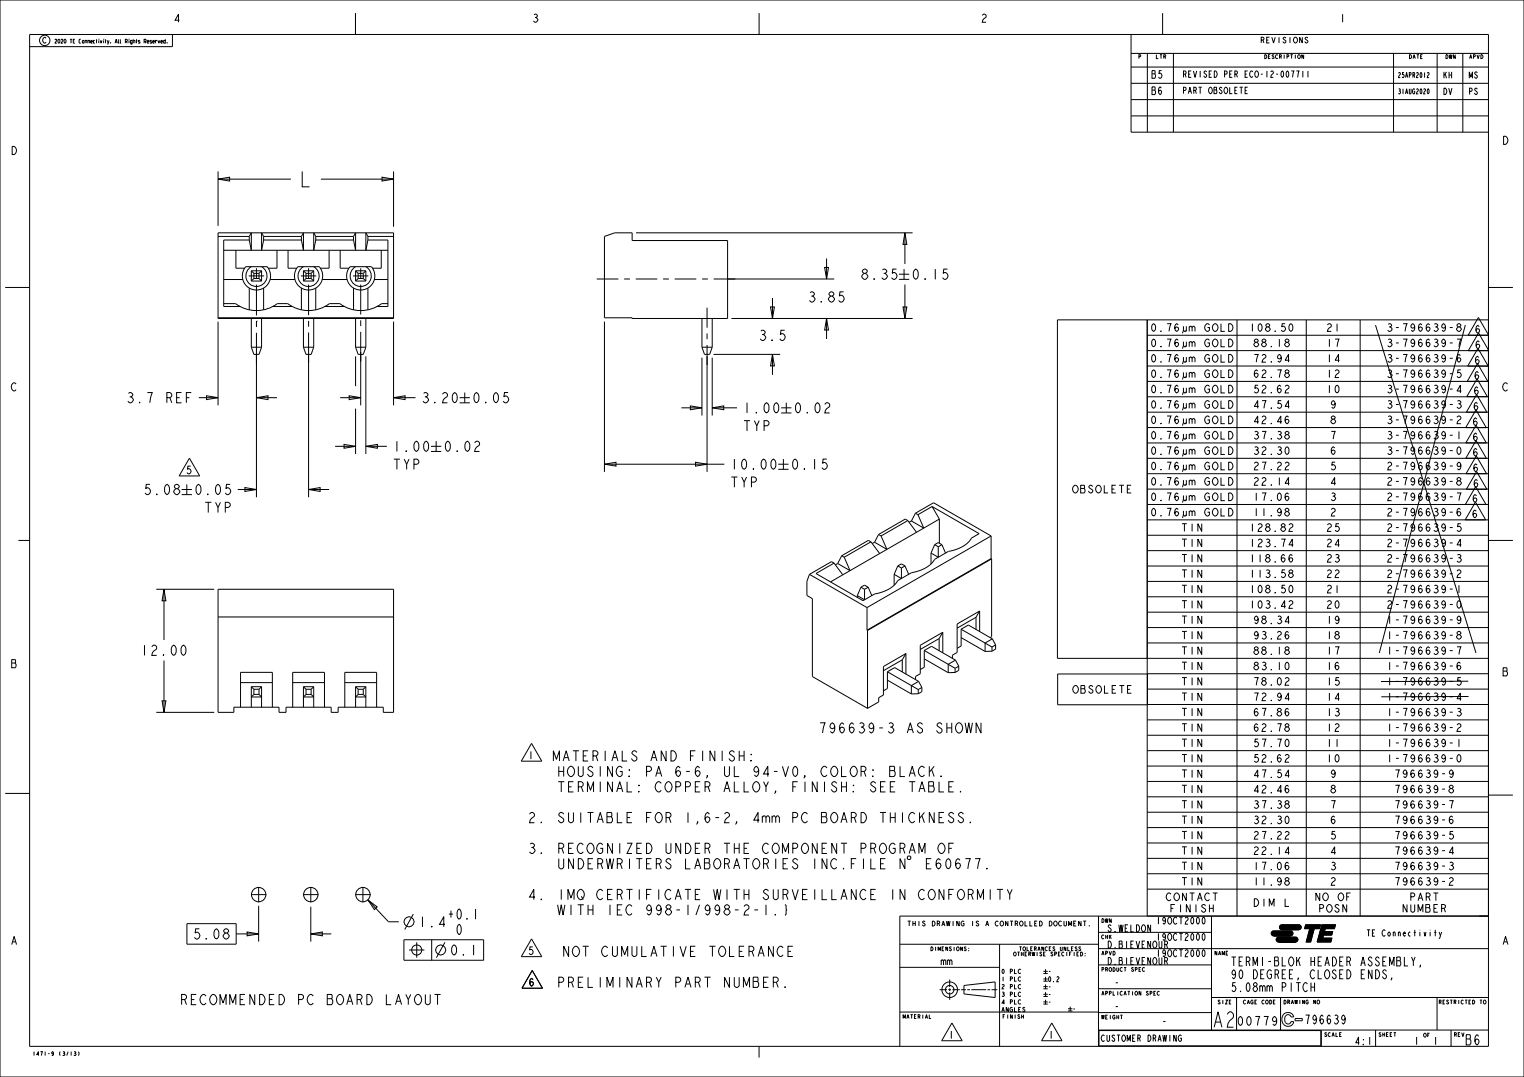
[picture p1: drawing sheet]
<svg xmlns="http://www.w3.org/2000/svg" width="594mm" height="420mm" viewBox="0 0 594 420" stroke-linecap="round" stroke-linejoin="round" font-family="sans-serif">
<g fill="none" stroke="#000" stroke-width=".39">
<path d="M0 0h594v420h-594zM11.6 13.4h568.6v394.6h-568.6zM67.2 13.4v4.8h-55.6M138.6 5.1v8.3M295.9 5.1v8.3M440.8 13.4v38.1h139.4M453.2 5.1v8.3M507.6 14.5v2.3l-1.1-2.3v2.3M509.7 14.9l-.4-.4-.6 .4 1 1.1-.1 .6-.5 .2-.6-.6M440.8 26.1h139.4M440.8 32.5h139.4M440.8 20.8h139.4"/>
<path d="M440.8 38.8h139.4M447.2 20.8v30.7M457.4 20.8v30.7M483.2 34h1.2M483.8 34v2.5M485.3 35.3h.6M486.3 34h-1v2.5h1M503.3 27.7h1l-.5 2.5M505.3 27.7h1l-.5 2.5M507.8 27.7v2.5M508.1 21.3v1.6l-.7-1.6v1.6M509.8 27.7v2.5"/>
<path d="M543.1 20.8l.1 30.7M554.4 21.3h-.7v1.6h.7M556.3 28.6l.3-.3 .4 .3-.7 1.7h.7M556.5 34.8h.3l.2 .5-.4 1.3-.3-.6zM560.1 20.8l.1 30.7M570.1 20.8l.1 30.7M577.2 21.3a.76 .76 0 0 1 .8 .8 .76 .76 0 0 1-.8 .8zM440.8 45.2h139.4M85 90.8h68.4v33.4h-68.4zM85 92.2h12.2M87.2 97.6h64M92 97.6v7h3.3"/>
<path d="M97.2 93.6h-10v25.9h6.4M97.2 92.2l.8-1.4v6.8l-.8-4M97.2 92.2v1.4M102.8 92.2l-.8-1.4v6.8l.8-4M102.8 92.2v1.4M102.8 93.6h14.7M102.8 92.2h14.7M108 97.6v7h-3.4M112.3 97.6v7h3.4M117.5 92.2l.8-1.4v6.8l-.8-4M117.5 92.2v1.4M123.1 92.2l-.8-1.4v6.8l.8-4"/>
<path d="M123.1 92.2v1.4M123.1 93.6h14.7M123.1 92.2h14.7M128.3 97.6v7h-3.4M132.6 97.6v7h3.4M137.8 92.2l.8-1.4v6.8l-.8-4M137.8 92.2v1.4M143.4 93.6h7.8v25.9h-4.2M143.4 92.2l-.8-1.4v6.8l.8-4M143.4 92.2h10M143.4 92.2v1.4M148.6 97.6v7h-3.4"/>
<path d="M235.6 92.2l4-1.4h6.8v3h37.2v30.4h-37.2v-.3h-10.8zM2 112.1h9.6M87.2 118.4h4.6a13.5 13.5 0 0 0 16.3 0h4a13.5 13.5 0 0 0 16.3 0h4.1a13.5 13.5 0 0 0 16.2 0h2.5M87.2 109h7.4M95.8 104h8.3a5.5 5.5 0 0 1-.4 7.6 5.5 5.5 0 0 1-7.5 0 5.5 5.5 0 0 1-.4-7.6zM97 107.6h6M97.2 112.3v8.5M97.9 104a4.1 4.1 0 0 0-1.1 6.2 4.1 4.1 0 0 0 6.3 0 4.1 4.1 0 0 0-1.1-6.2M98 105.6v4M98 105.6l1 1M98 109.6h4M98 105.6h4"/>
<path d="M99 106.6v2M99 108.6l-1 1M99 108.6h2M99 106.6h2M100 104.6v4.1M100 111v12M101 106.6v2M101 108.6l1 1M102 105.6v4M102 105.6l-1 1M102.8 112.3v8.5M105.3 109h9.7"/>
<path d="M106.3 119.5h7.6M116.1 104h8.3a5.5 5.5 0 0 1-.3 7.6 5.5 5.5 0 0 1-7.6 0 5.5 5.5 0 0 1-.4-7.6zM117.3 107.6h6M117.5 112.3v8.5M118.3 104a4.1 4.1 0 0 0-1.2 6.2 4.1 4.1 0 0 0 6.3 0 4.1 4.1 0 0 0-1.1-6.2M118.3 105.6v4M118.3 109.6h4M118.3 105.6l1 1M118.3 105.6h4M119.3 108.6l-1 1M119.3 106.6v2M119.3 108.6h2"/>
<path d="M119.3 106.6h2M120.3 111v11.9M120.3 104.6v4.1M121.3 106.6v2M121.3 108.6l1 1M122.3 105.6l-1 1M122.3 105.6v4M123.1 112.3v8.5M125.6 109h9.7M126.7 119.5h7.5M136.4 104h8.4a5.5 5.5 0 0 1-.4 7.6 5.5 5.5 0 0 1-7.6 0 5.5 5.5 0 0 1-.4-7.6zM137.6 107.6h6"/>
<path d="M137.8 112.3v8.5M138.6 104a4.1 4.1 0 0 0-1.2 6.2 4.1 4.1 0 0 0 6.4 0 4.1 4.1 0 0 0-1.2-6.2M138.6 109.6h4M138.6 105.6h4M138.6 105.6v4M138.6 105.6l1 1M139.6 108.6h2M139.6 106.6h2M139.6 108.6l-1 1M139.6 106.6v2M140.6 104.6v4.1M140.6 111v11.6"/>
<path d="M141.6 106.6v2M141.6 108.6l1 1M142.6 105.6l-1 1M142.6 105.6v4M143.4 112.3v8.5M145.9 109h5.3M232.6 108.8h8.4M243.3 108.8h2.2M247.8 108.8h8.4M258.5 108.8h2.2M263 108.8h8.4M273.7 108.8h2.2"/>
<path d="M275.6 120v7.8M278.2 108.8h8.4M580.2 112.1h9.5M85 123.9h68.4M98 135.4l1 2.8h2l1-2.8M98 124.2v11.2M98 135.4h4M100 125.3h.1M100 125.3v2.2M100 129.8v12M102 124.2v11.2M118.3 135.4l1 2.8h2l1-2.8"/>
<path d="M118.3 135.4h4M118.3 124.2v11.2M120.3 125.1v2.3M120.3 129.7v11.9M122.3 124.2v11.2M138.6 135.4l1 2.8h2l1-2.8M138.6 135.4h4M138.6 124.2v11.2M140.6 124.9v2.3M140.6 129.4v11.7M142.6 124.2v11.2M273.6 135.4l1 2.8h2l1-2.8"/>
<path d="M273.6 135.4h4M273.6 124.2v11.2M275.6 130v2.3M275.6 134.5v7.9M277.6 124.2v11.2M447.1 136.7h133M447.1 130.7h133M482.1 124.7v232.5M509.1 124.7v232.5M530.1 124.7v232.5M580.1 124.7h-133v232.5M447.1 154.7h133"/>
<path d="M447.1 148.7h133M447.1 142.7h133M447.1 178.7h133M447.1 172.7h133M447.1 166.7h133M447.1 160.7h133M363.3 197.5l18.3 10.6-3 1.7a12.6 12.6 0 0 1-9 5.2l-5.3 3.1a12.6 12.6 0 0 1-9 5.2l-5.4 3.1a12.6 12.6 0 0 1-9 5.2l-4.5 2.6-18.4-10.5 7.1-4.1M363.3 197.5l-5.5 3.2M363.3 197.5l2.8 4.9M447.1 196.7h133M447.1 190.7h133M447.1 184.7h133"/>
<path d="M7.2 210.8h4.4M325.1 219.6l-1-.6-8.6 5M325.1 219.6l3.4 4.6M326.5 219.8l-.9 .5M328.1 216.7l-1.6 3.1M328.1 216.7l1 .6M329.1 217.3l2.2 5.2-4.8-2.7M339.5 211.3l-1-.6-10.4 6M339.5 211.3l-10.4 6M339.5 211.3l3.4 4.6M340.9 211.5l-.9 .5M342.4 208.4l-1.5 3.1"/>
<path d="M342.4 208.4l1 .6M343.4 209l2.3 5.2-4.8-2.7M353.8 203l-1-.6-10.4 6M353.8 203l-10.4 6M353.8 203l3.4 4.6M355.2 203.2l-.9 .5M356.8 200.1l7.1-4 22.4 12.9M356.8 200.1l-1.6 3.1M356.8 200.1l1 .6M357.8 200.7l2.2 5.2-4.8-2.7M362.9 215.7v4.2M364.3 212.4l1.4-.8 1.4 .8"/>
<path d="M364.3 212.4l-1.4 3.3M364.3 212.4l1.4 .8M365.7 213.2v4.1l-2.8-1.6M366.1 202.4l-42.4 24.5M366.1 202.4v9.4M367.1 212.4l-1.4 .8M367.1 212.4l1.4 3.3M386.3 209l-48.4 27.9M386.3 217.8l-48.4 28M386.3 209v8.8M386.3 217.8l.2 .1M386.5 217.9l-48.4 28"/>
<path d="M386.5 217.9v30.4l-.6 .3M447.1 214.7h133M447.1 208.7h133M447.1 202.7h133M580.2 210.8h9.5M85 229.8h68.4v48h-4v-2h-17.6v2h-2.7v-2h-17.6v2h-2.7v-2h-17.6v2h-6.2zM315.5 224l-1 2.7v5.5l2.1 1.3v30.3l21.5 12.4M315.5 224l22.4 12.9M334.1 232.3v.7M335.6 229l-1.5 3.3M335.6 229l1.4-.8 1.4 .8M335.6 229l1.4 .8"/>
<path d="M337 229.8v4.1l-2.9-1.6M337.9 236.9v8.9M338.4 229l-1.4 .8M338.4 229l1.4 3.3M348.5 224v4.2M349.9 220.7l-1.4 3.3M349.9 220.7l1.4 .8M351.3 221.5v4.1l-2.8-1.6M352.8 220.7l-1.5-.8-1.4 .8M352.8 220.7l-1.5 .8M352.8 220.7l1.4 3.3M381.8 238.3l-8.7 5v11.1l-1.9 1.1v1.2"/>
<path d="M381.8 238.3l-1.4 2.4M381.8 238.3v8M447.1 238.7h133M447.1 232.7h133M447.1 226.7h133M447.1 220.7h133M85 240.6h68.4M337.9 245.8l.2 .1M338.1 245.9v30.3M351.7 257.3v4.8M351.7 257.3l-7.4 4.3M353.1 254.9l-8.8 5v11.1l-1.8 1.1v1.6l-4.4 2.5"/>
<path d="M353.1 254.9v8M353.1 254.9l-1.4 2.4M360.2 256.9l9.4 5.4M360.2 253.7l12.1 6.9M360.2 253.7l2.9-1.7 9.3 5.4M360.2 253.7v6.5l-1.5 .9M366 249v4.8M366 249l-7.3 4.3M367.5 246.6l-8.8 5v11.1l-1.8 1.1v1.2M367.5 246.6v8M367.5 246.6l-1.5 2.4M372.4 257.4l1.3 2.4"/>
<path d="M372.4 257.4l-2.8 1.7v3.2M373.7 259.8v1.6l-1.4 .8M373.7 259.8l-1.4 .8M374.6 248.6l9.3 5.4M374.6 245.4l12 6.9M374.6 245.4l2.8-1.7 9.4 5.4M374.6 245.4v6.5l-1.5 .9M380.4 240.7l-7.3 4.3M380.4 240.7v4.8M386.6 254h-2.7M386.6 252.3v1.7M386.8 249.1l1.3 2.4"/>
<path d="M386.8 249.1l-2.9 1.7v3.2M388.1 251.5l-1.5 .8M388.1 251.5v1.6l-1.5 .9M447.1 256.7h133M447.1 250.7h133M447.1 244.7h133M93.8 275.8v-13.6h12.4v13.6M93.8 266.2h12.4M98 267.8v8M98 267.8l1 1M98 267.8h4M99 268.8v2"/>
<path d="M99 270.8l-1 1h4l-1-1M99 270.8h2M99 268.8h2M101 268.8v2M102 267.8v8M102 267.8l-1 1M114.1 266.2h12.4M114.1 275.8v-13.6h12.4v13.6M118.3 267.8v8M118.3 267.8h4M118.3 267.8l1 1M119.3 268.8v2"/>
<path d="M119.3 270.8l-1 1h4l-1-1M119.3 270.8h2M119.3 268.8h2M121.3 268.8v2M122.3 267.8v8M122.3 267.8l-1 1M134.4 266.2h12.4M134.4 275.8v-13.6h12.4v13.6M138.6 267.8v8M138.6 267.8h4M138.6 267.8l1 1M139.6 268.8v2"/>
<path d="M139.6 270.8l-1 1h4l-1-1M139.6 270.8h2M139.6 268.8h2M141.6 268.8v2M142.6 267.8v8M142.6 267.8l-1 1M345.9 265.2l9.3 5.4M345.9 262l12 6.9M345.9 262l2.8-1.7 9.3 5.4M345.9 262v6.5l-1.6 .9M357.9 270.5l-2.7 .1M357.9 268.9v1.6"/>
<path d="M358 265.7l1.3 2.4M358 265.7l-2.8 1.7v3.2M359.3 268.1v1.6l-1.4 .8M359.3 268.1l-1.4 .8M372.3 262.2l-2.7 .1M372.3 260.6v1.6M447.1 274.7h133M447.1 268.7h133M447.1 262.7h133M207.2 289.9l4 6.9h-8zM447.1 298.7h133M447.1 292.7h133"/>
<path d="M447.1 286.7h133M447.1 280.7h133M2 309.4h9.6M447.1 316.7h133M447.1 310.7h133M447.1 304.7h133M580.2 310.1h9.5M447.1 334.7h133M447.1 328.7h133M447.1 322.7h133M97.8 348.9h6M100.8 345.9v6"/>
<path d="M100.8 353.2v14M118.1 348.9h6M121.1 345.9v6M121.1 353.6v13.6M138.5 348.9h6M141.5 345.9v6M143.4 350.9l3.6 2.8-1.1 1zM143.4 350.9l8 8.6h4M161.1 356.5l-3.3 6M353.8 359.2h1.2M354.4 359.2v1.9M355.8 359.2v1.9"/>
<path d="M356.8 359.2v1.9M358.2 359.2v1.9M419.5 359.2h-1v1.9h1M421.4 359.2v1.9l-1-1.9v1.9M422.2 359.2h1.2M422.8 359.2v1.9M428.1 357.2v50.8M447.1 346.7h133M447.1 340.7h133M468.8 357.9l.3-.3a1.86 1.86 0 0 1 0 2.8 1.94 1.94 0 0 1-.3-2.5zM472.2 357.2v44.5M580.2 357.2h-229.5v50.8"/>
<path d="M72.8 360.2h19.2v8h-19.2zM87.9 363.9l-.7-.7a1 1 0 0 1 1.2-1l.7 .7-.7 1M92 364.2h8.8M96.3 363.5l4.5 .7-4.5 .8zM121.1 364.2l4.5-.7v1.5zM121.1 364.2h8M157.4 366.5h31.1v8h-31.1zM159.4 370.5h6M162.4 367.5v6M168.3 366.5v8M173.4 367.5l-3.3 6M173.4 360.5h-2.1l1.7-3v4"/>
<path d="M176.5 368.8l.5-.3 .5 .3a2.53 2.53 0 0 1-.5 3.7l-.5-.4a2.77 2.77 0 0 1 0-3.3zM180.6 372.1l.2 .4zM184.6 368.5v4M207.2 366.1l4 7h-8zM350.7 377.2h38.8M350.8 368.2h77.3M355.8 360.2h1M376.6 369.5l-.5-.3a.59 .59 0 0 0-.1 .7 .59 .59 0 0 0 .6 .4l-.3 .5-.5-.4M377.7 369.7h.1M377.7 370.8h.1M389.6 368.2v39.8M397.8 378.2l-.3-.2a.79 .79 0 0 0-.7 .8 .79 .79 0 0 0 .9 .7l.1-.1"/>
<path d="M406.7 378.8h1.7M406.7 379.7h1.7M407.5 378v1.7M417.6 370h.5M418.3 369.2h-.7v1.5h.7M419.8 372h.4M419.8 369.5l-.5-.3a.59 .59 0 0 0-.1 .7 .59 .59 0 0 0 .6 .3l-.3 .5-.5-.3M420.5 371.3h-.7v1.5h.7M421.2 371.3a.76 .76 0 0 1 .8 .7 .76 .76 0 0 1-.8 .8zM421.2 369.5l-.4-.3a.59 .59 0 0 0-.2 .7 .59 .59 0 0 0 .6 .3l-.2 .5-.6-.3M423 371.8h.1M423 372.8h.1"/>
<path d="M424.6 360.9l.1 .2zM428.1 369.9h152.1M428.1 376.3h44.1M428.1 363.6h44.1M433.8 371a.76 .76 0 0 1 .9 .7 .76 .76 0 0 1-.9 .8zM444 378.1h.4M444.7 377.3h-.7v1.5h.7M446.1 377.6l-.3-.3a.7 .7 0 0 0-.6 .8 .7 .7 0 0 0 .8 .6l.1-.1M448.5 360.6v2.8l-1.1-2.8v2.8M451.8 373.4v2.3l.4 .4 .7-.4v-2.3M451.8 367v2.3l.4 .4 .7-.4v-2.3M454 374.8h.6l.5-.5-.5-.9h-.6v2.7"/>
<path d="M454 368.4h.6l.5-.5-.5-.9h-.6v2.7M454.6 374.8l.5 1.3M454.6 368.4l.5 1.3M468.8 364.2l.3-.2a1.86 1.86 0 0 1 0 2.7 1.94 1.94 0 0 1-.3-2.5zM468.8 370.6l.3-.3a1.86 1.86 0 0 1 0 2.8 1.94 1.94 0 0 1-.3-2.5zM478.6 371h-.7v1.5h.7M495.8 363.3l.6-.3h6.6a.95 .95 0 0 1 .9 .9 .95 .95 0 0 1-.8 1l-6.7 .1a.95 .95 0 0 1-.8-.6 .95 .95 0 0 1 .2-1.1zM496.4 365l6.7-.1zM497.7 365.7l.7-.2h6.5a.95 .95 0 0 1 1 .8 .95 .95 0 0 1-.9 1l-6.6 .1a.95 .95 0 0 1-.9-.6 .95 .95 0 0 1 .2-1.1zM498.4 367.4l6.6-.1zM499 360.9l.6-.3h6.6a.95 .95 0 0 1 .9 .9 .95 .95 0 0 1-.8 1h-6.7a.95 .95 0 0 1-.8-.5 .95 .95 0 0 1 .2-1.1zM499.6 362.5h6.7z"/>
<path d="M503.1 364.9l-6.7 .1a.95 .95 0 0 1-.9-1 .95 .95 0 0 1 .9-1h6.6a.95 .95 0 0 1 .9 1 .95 .95 0 0 1-.9 1M505 367.4h-6.6a.95 .95 0 0 1-1-1 .95 .95 0 0 1 1-.9h6.5a.95 .95 0 0 1 1 .9 .95 .95 0 0 1-1 1M506.3 362.5h-6.7a.95 .95 0 0 1-.9-.9 .95 .95 0 0 1 .9-1h6.6a.95 .95 0 0 1 .9 1 .95 .95 0 0 1-.9 .9M508.9 360.6h5.8l-.4 1.5h-2.1l-1.4 5.3h-1.7l1.4-5.3h-2zM515.2 360.6h5.3l-.4 1.5h-3.6l-3.1 5.3zM515.2 360.6h5.3l-.4 1.5h-3.6l-.3 1.2h3.2l-.3 1.3h-3.3l-.3 1.3h3.6l-.4 1.5h-5.3zM515.8 364.6l-.3 1.3h3.6l-.4 1.5h-5.3zM516.5 362.1l-.3 1.2h3.2l-.3 1.3h-3.3l-2.4 2.8zM534.8 378.2v3.5l-1.4-3.5v3.5M536.2 378.2a1.87 1.87 0 0 1 1.6 1.5 1.87 1.87 0 0 1-.9 2h-.7zM540.4 378.8l-.6-.6a.8 .8 0 0 0-.8 .9l.5 .6a1.03 1.03 0 0 1 .9 1 1.03 1.03 0 0 1-.9 1l-.7-.9M541.6 376.7v-3.5l.9 2.9 .8-2.9v3.5"/>
<path d="M544.4 373.2h1.2l.2 .3-.2 1.2 .4 .5v.9l-.4 .6h-1.2zM544.4 374.7h1.2M547.4 373.2v3.5h1.4M550.2 373.2l.7 1.7v1.8M551.6 373.2l-.7 1.7M553.7 376.7l-.2-.3 .2 .3-.4 .6M559 363.6h.8M559.4 362.6v2.5M560.9 363.4l.5 1.5-.4 1h-.2M561.9 363.4l-.5 1.5M350.7 394.7h77.5M362.2 395.7v1.5h.7"/>
<path d="M366.2 386h2.9M369.6 386h1.1M370.2 382v2.9M370.2 385.4v1.1M370.2 387v2.9M371.2 386h2.9M374.6 386h1.9M375.7 384.3l12.2-1.4v6.1l-12.2-1.4zM377 386h1.1M378.6 386h5.8M384.9 386h1M386.5 386h2.2"/>
<path d="M397.8 381.2l-.3-.3a.79 .79 0 0 0-.7 .9 .79 .79 0 0 0 .9 .7l.1-.1M397.8 384.2l-.3-.3a.79 .79 0 0 0-.7 .9 .79 .79 0 0 0 .9 .7l.1-.2M397.8 387.2l-.3-.3a.79 .79 0 0 0-.7 .9 .79 .79 0 0 0 .9 .7l.1-.2M397.8 390.2l-.3-.3a.79 .79 0 0 0-.7 .9 .79 .79 0 0 0 .9 .6l.1-.1M398.2 396.4h.7M398.9 395.7v1.5M399.5 393.1l-.5-.2-.3 .4a.75 .75 0 0 1 .6 .4 .75 .75 0 0 1-.1 .9l-.6-.5M406.7 390.7h1.7M406.7 387.7h1.7M406.7 384.8h1.7M406.7 381.8h1.7M406.7 391.6h1.7"/>
<path d="M406.7 388.6h1.7M406.7 385.6h1.7M406.7 382.6h1.7M407.5 380.9v1.7M407.5 383.9v1.7M407.5 386.9v1.7M407.5 389.9v1.7M416.3 393.4h1.7M416.3 394.2h1.7M417.1 392.5v1.7M428.1 385.6h44.1M428.1 394.9h44.1"/>
<path d="M436.6 395.9h.9M437.1 395.9v1.5M448.3 387.4l.6-.2v-.5l-.6-.1v1.5M449.7 387.4h.5M450.5 386.6h-.8v1.5h.8M451.9 386.8l-.3-.2a.7 .7 0 0 0-.6 .8 .7 .7 0 0 0 .8 .6l.1-.1M472.2 389h108M479.9 390h-.8v1.5h.8M482 389v12.7M494.9 390a.76 .76 0 0 1 .8 .8 .76 .76 0 0 1-.8 .7zM496.3 390.8h.5M497.1 390h-.8v1.5h.8"/>
<path d="M497.6 397.6l-.2 .5-.6 .3-.7-.3a1.27 1.27 0 0 1 .7-1.7l.4 .3a2.21 2.21 0 0 1-.4 3.2l-.7-.6M499.1 389v12.7M500.4 395.5l.8-.5 1.1-.1 .9 .2 .7 .6 .3 .9h-1l-.5-.7-.8-.2-.8 .4-.3 .9 .1 1.4 .7 .8h1l.6-.8h1l-.8 1.5-1.7 .3-1.6-.9-.5-2zM507.6 397.2h-2.8v.9h2.8M509.6 383.8l-.6-.6a1.86 1.86 0 0 0-1.2 1.7 1.86 1.86 0 0 0 1.2 1.8l.6-.6M511 383.2v3.5M511 384.9h1.4M512.4 383.2v3.5M512.8 390v1.5l-.8-1.5v1.5M524.3 397l-.2 .6-.5 .3-.5-.3a1.37 1.37 0 0 1 .5-1.8 2.37 2.37 0 0 1 0 3.5l-.5-.5M542.5 381.7l-.2-.3 .2 .3-.4 .6M576.8 390h.9"/>
<path d="M577.2 390v1.5M28.9 410.2h.6l-.2 .6a.42 .42 0 0 1 .2 .6 .42 .42 0 0 1-.7 0M29.1 410.8h.2M30.5 410.1l.3 .7-.3 .8M295.9 408v4.4M428.1 401.7h152.1M428.3 401.9h86.5v5.9h-86.5zM458.5 403.6v2.5l-1-2.5v2.5M460.5 404l-.4-.4a1.33 1.33 0 0 0-.9 1.3 1.33 1.33 0 0 0 .9 1.2l.4-.4v-.8h-.5M515 401.7v6.3M522.1 403.5h.5M522.9 402.7h-.8v1.5h.8"/>
<path d="M536.2 401.7v6.3M543.2 402.7h.9M543.7 402.7v1.5M565.6 401.7v6.3"/>
<circle cx="17.4" cy="15.8" r="2.03"/>
<circle cx="506.3" cy="22" r=".68"/>
<circle cx="159.4" cy="359.5" r="1.96"/>
<circle cx="88.1" cy="365.1" r="1.11"/>
<circle cx="162.4" cy="370.4" r="1.99"/>
<circle cx="171.7" cy="370.5" r="1.96"/>
<circle cx="370.2" cy="386" r="3"/>
<circle cx="370.2" cy="386" r="1.66"/>
<circle cx="513.9" cy="390.7" r=".68"/>
<circle cx="578.7" cy="390.7" r=".68"/>
</g>
<path d="M495.8 363.3l.6-.3h6.6a.95 .95 0 0 1 .9 .9 .95 .95 0 0 1-.8 1l-6.7 .1a.95 .95 0 0 1-.8-.6 .95 .95 0 0 1 .2-1.1zM497.7 365.7l.7-.2h6.5a.95 .95 0 0 1 1 .8 .95 .95 0 0 1-.9 1l-6.6 .1a.95 .95 0 0 1-.9-.6 .95 .95 0 0 1 .2-1.1zM499 360.9l.6-.3h6.6a.95 .95 0 0 1 .9 .9 .95 .95 0 0 1-.8 1h-6.7a.95 .95 0 0 1-.8-.5 .95 .95 0 0 1 .2-1.1zM508.9 360.6h5.8l-.4 1.5h-2.1l-1.4 5.3h-1.7l1.4-5.3h-2zM515.8 364.6l-.3 1.3h3.6l-.4 1.5h-5.3zM516.5 362.1l-.3 1.2h3.2l-.3 1.3h-3.3l-2.4 2.8zM515.2 360.6h5.3l-.4 1.5h-3.6l-3.1 5.3z" fill="#000"/>
<!-- layer: DIM_DRIVEN -->
<g fill="none" stroke="#000" stroke-width=".39">
<path d="M85 69.9l4.5-.8v1.5zM85 66.9v21.2M85 69.9h28.4M125.1 69.9h28.3M148.9 69.1l4.5 .8-4.5 .7zM153.4 66.9v21.6M247.9 90.8h107.8M352.7 90.8l.8 4.5h-1.5zM352.7 90.8v12.1M283.7 108.8h41.5M300.3 119.7h1.5l-.7 4.5zM301.1 116.2v8"/>
<path d="M321.4 104.3h1.5l-.7 4.5zM322.2 100.8v8M328.8 113.8h-1.4l-.2 1.7a1.21 1.21 0 0 1 1.9 1 1.21 1.21 0 0 1-1.9 1l-.3-.4M349.4 104.9h-1.4l-.2 1.7a1.21 1.21 0 0 1 1.9 1 1.21 1.21 0 0 1-1.9 1l-.3-.3M350.4 106.9h4M350.4 108.9h4M352 119.7h1.5l-.8 4.5zM352.4 104.9v4M352.7 110.9v13.3M369.3 104.9h-1.4l-.3 1.7a1.21 1.21 0 0 1 1.9 1 1.21 1.21 0 0 1-1.9 1l-.2-.3M85 125.4v32.7M100 137.5v56.4"/>
<path d="M120.3 138.5v55.4M138.6 139v11.6M140.6 137.3v20.8M142.6 139v38.1M153.4 125.4v32.7M235.6 125.4v58.6M273.6 139.5v22.5M275.6 138.9v45.1M277.6 139.5v22.5M278.1 138.2h26M285.1 124.2h70.6M301.1 138.2l.7 4.5h-1.5z"/>
<path d="M301.1 138.2v8M305.8 128.8h-1.4l-.2 1.7a1.21 1.21 0 0 1 1.9 1 1.21 1.21 0 0 1-1.9 1l-.3-.4M322.2 124.2l.7 4.5h-1.5zM322.2 124.2v8M74.5 153.1h-1.9v4M77.5 155.1h7.5M80.5 154.3l4.5 .8-4.5 .7zM100 155.1l4.5-.8v1.5zM100 155.1h8M132.6 155.1h8M136.1 154.3l4.5 .8-4.5 .7zM138.6 159.4v17.7"/>
<path d="M153.4 155.1l4.5-.8v1.5zM153.4 155.1h8.5M176.8 153.4l.4-.3 .5 .3a2.53 2.53 0 0 1-.5 3.7l-.4-.3a2.77 2.77 0 0 1 0-3.4zM179.1 155.1h4M179.1 157.1h4M181.1 153.1v4M198.1 153.1h-1.5l-.2 1.7a1.21 1.21 0 0 1 1.9 1 1.21 1.21 0 0 1-1.9 1l-.2-.4M265.6 159h8M269.1 158.3l4.5 .7-4.5 .8zM277.6 159l4.5-.7v1.5zM277.6 159h9.7M302.1 157.4l.5-.4 .4 .4a2.53 2.53 0 0 1-.4 3.6l-.5-.3a2.77 2.77 0 0 1 0-3.3z"/>
<path d="M304.5 159h4M306.5 157v4M321.5 157.7l.7-.7h.5l.7 .7a1.54 1.54 0 0 1-1.2 1.7l-.7 1.6h1.9M130.6 174.1h8M134.1 173.3l4.5 .8-4.5 .7zM142.6 174.1l4.5-.8v1.5zM142.6 174.1h8.2M165.6 172.4l.5-.3 .5 .3a2.53 2.53 0 0 1-.5 3.7l-.5-.4a2.77 2.77 0 0 1 0-3.3zM168 174.1h4M168 176.1h4M170 172.1v4M185 172.7l.7-.6h.5l.7 .6a1.54 1.54 0 0 1-1.2 1.7l-.7 1.7h1.9"/>
<path d="M301 179.4l.4-.4 .5 .4a2.53 2.53 0 0 1-.5 3.6l-.4-.3a2.77 2.77 0 0 1 0-3.3zM304.5 161h4M305.3 179v4M322.3 179h-1.5l-.2 1.7a1.21 1.21 0 0 1 1.9 1 1.21 1.21 0 0 1-1.9 1l-.2-.3M68.7 190.6l-.8-.7a1 1 0 0 1 1.2-1l.7 .7-.7 1M70.8 190.9h4M70.8 192.9h4M72.8 188.9v4M89.7 188.9h-1.4l-.2 1.7a1.21 1.21 0 0 1 1.9 1 1.21 1.21 0 0 1-1.9 1l-.3-.4M92.7 190.9h7.3M95.5 190.1l4.5 .8-4.5 .7zM120.3 190.9l4.5-.8v1.5z"/>
<path d="M120.3 190.9h8M235.6 181l4.5-.7v1.5zM235.6 181h46.7M271.1 180.3l4.5 .7-4.5 .8zM303.3 181h4M303.3 183h4M60.9 229.8h22.6M63.9 229.8l.8 4.5h-1.5zM63.9 229.8v19.8M63.9 257.6v20.2M71 251.9l.5-.3 .5 .3a2.53 2.53 0 0 1-.5 3.7l-.5-.3a2.77 2.77 0 0 1 0-3.4zM60.9 277.8h22.6"/>
<path d="M63.2 273.3h1.5l-.8 4.5z"/>
<circle cx="68.9" cy="191.8" r="1.11"/>
</g>
<!-- layer: DRAFT_ENTITY -->
<path d="M536.1 126.8l39.2 127.8M571.1 126.8l-33.5 127.8M572.3 265.7l-34 .1M572.4 271.6l-34 .1M560.1 389v12.7" fill="none" stroke="#000" stroke-width=".39"/>
<!-- layer: DTM_CURVE -->
<g fill="none" stroke="#000" stroke-width=".39">
<circle cx="100.8" cy="348.9" r="2.8"/>
<circle cx="121.1" cy="348.9" r="2.8"/>
<circle cx="141.5" cy="348.9" r="2.8"/>
</g>
<!-- layer: DWG_TABLE -->
<path d="M412.1 124.7h35v132h-35zM418.6 189.5l.4-.3a1.51 1.51 0 0 1 1.3 1.5 1.51 1.51 0 0 1-1.3 1.5l-.4-.2a1.67 1.67 0 0 1 0-2.5zM440.9 189.2h-1.5v3h1.5M412.2 262.8h35v12h-35zM418.7 267.6l.3-.3a1.51 1.51 0 0 1 1.4 1.5 1.51 1.51 0 0 1-1.4 1.5l-.3-.2a1.67 1.67 0 0 1 0-2.5zM441 267.3h-1.5v3h1.5" fill="none" stroke="#000" stroke-width=".39"/>
<!-- layer: NOTE -->
<g fill="none" stroke="#000" stroke-width=".39">
<path d="M449.3 138.5l.3-.3 .4 .3a1.84 1.84 0 0 1-.4 2.7l-.3-.2a2 2 0 0 1 0-2.5zM449.3 132.5l.3-.3 .4 .3a1.84 1.84 0 0 1-.4 2.7l-.3-.2a2 2 0 0 1 0-2.5zM449.3 126.5l.3-.3 .4 .3a1.84 1.84 0 0 1-.4 2.7l-.3-.2a2 2 0 0 1 0-2.5zM478.9 138.2a1.51 1.51 0 0 1 1.7 1.5 1.51 1.51 0 0 1-1.7 1.5zM478.9 132.2a1.51 1.51 0 0 1 1.7 1.5 1.51 1.51 0 0 1-1.7 1.5zM478.9 126.2a1.51 1.51 0 0 1 1.7 1.5 1.51 1.51 0 0 1-1.7 1.5zM541.1 138.5l.4-.3 .7 .3 .2 .5-.6 .5a.86 .86 0 0 1 .5 1.3 .86 .86 0 0 1-1.4-.1M541.1 132.5l.4-.3 .7 .3 .2 .5-.6 .5a.86 .86 0 0 1 .5 1.3 .86 .86 0 0 1-1.4-.1M541.1 126.5l.4-.3 .7 .3 .2 .5-.6 .5a.86 .86 0 0 1 .5 1.3 .86 .86 0 0 1-1.4-.1M541.5 139.5h.3M541.5 133.5h.3M541.5 127.5h.3"/>
<path d="M567.9 132.2h1.5l-.8 3M568.5 127.5l-.6-.5 .6-.8 .9 .5-.6 .8M569.2 138.7l-.6-.5-.3 .3a1.84 1.84 0 0 0 .3 2.7 1.07 1.07 0 0 0 .6-1.5l-.6-.2-.5 .2-.2 .5M449.3 156.5l.3-.3 .4 .3a1.84 1.84 0 0 1-.4 2.7l-.3-.2a2 2 0 0 1 0-2.5zM449.3 150.5l.3-.3 .4 .3a1.84 1.84 0 0 1-.4 2.7l-.3-.2a2 2 0 0 1 0-2.5zM449.3 144.5l.3-.3 .4 .3a1.84 1.84 0 0 1-.4 2.7l-.3-.2a2 2 0 0 1 0-2.5zM478.9 156.2a1.51 1.51 0 0 1 1.7 1.5 1.51 1.51 0 0 1-1.7 1.5zM478.9 150.2a1.51 1.51 0 0 1 1.7 1.5 1.51 1.51 0 0 1-1.7 1.5zM478.9 144.2a1.51 1.51 0 0 1 1.7 1.5 1.51 1.51 0 0 1-1.7 1.5zM541.1 156.5l.4-.3 .7 .3 .2 .5-.6 .5a.86 .86 0 0 1 .5 1.3 .86 .86 0 0 1-1.4-.1M541.1 150.5l.4-.3 .7 .3 .2 .5-.6 .5a.86 .86 0 0 1 .5 1.3 .86 .86 0 0 1-1.4-.1M541.1 144.5l.4-.3 .7 .3 .2 .5-.6 .5a.86 .86 0 0 1 .5 1.3 .86 .86 0 0 1-1.4-.1"/>
<path d="M541.5 157.5h.3M541.5 151.5h.3M541.5 145.5h.3M568.1 156.5l.4-.3 .7 .3 .2 .5-.6 .5a.86 .86 0 0 1 .5 1.3 .86 .86 0 0 1-1.4-.1M568.5 157.5h.3M569.4 144.2h-1.1l-.2 1.3a.93 .93 0 0 1 1.3 .2 .93 .93 0 0 1-.2 1.3 .93 .93 0 0 1-1.3-.3M569.6 152.5h-1.7l1.3-2.3v3M449.3 174.5l.3-.3 .4 .3a1.84 1.84 0 0 1-.4 2.7l-.3-.2a2 2 0 0 1 0-2.5zM449.3 168.5l.3-.3 .4 .3a1.84 1.84 0 0 1-.4 2.7l-.3-.2a2 2 0 0 1 0-2.5zM449.3 162.5l.3-.3 .4 .3a1.84 1.84 0 0 1-.4 2.7l-.3-.2a2 2 0 0 1 0-2.5zM478.9 174.2a1.51 1.51 0 0 1 1.7 1.5 1.51 1.51 0 0 1-1.7 1.5zM478.9 168.2a1.51 1.51 0 0 1 1.7 1.5 1.51 1.51 0 0 1-1.7 1.5z"/>
<path d="M478.9 162.2a1.51 1.51 0 0 1 1.7 1.5 1.51 1.51 0 0 1-1.7 1.5zM541.1 174.5l.4-.3 .7 .3 .2 .5-.6 .5a.86 .86 0 0 1 .5 1.3 .86 .86 0 0 1-1.4-.1M541.1 168.5l.4-.3 .7 .3 .2 .5-.6 .5a.86 .86 0 0 1 .5 1.3 .86 .86 0 0 1-1.4-.1M541.1 162.5l.4-.3 .7 .3 .2 .5-.6 .5a.86 .86 0 0 1 .5 1.3 .86 .86 0 0 1-1.4-.1M541.5 175.5h.3M541.5 169.5h.3M541.5 163.5h.3M567.9 162.7l.6-.5 .9 .5a1.16 1.16 0 0 1-.9 1.3l-.6 1.2h1.5M568.3 174.5l.3-.3 .4 .3a1.84 1.84 0 0 1-.4 2.7l-.3-.2a2 2 0 0 1 0-2.5zM568.6 168.2v3M449.3 198.5l.3-.3 .4 .3a1.84 1.84 0 0 1-.4 2.7l-.3-.2a2 2 0 0 1 0-2.5zM449.3 192.5l.3-.3 .4 .3a1.84 1.84 0 0 1-.4 2.7l-.3-.2a2 2 0 0 1 0-2.5z"/>
<path d="M449.3 186.5l.3-.3 .4 .3a1.84 1.84 0 0 1-.4 2.7l-.3-.2a2 2 0 0 1 0-2.5zM449.3 180.5l.3-.3 .4 .3a1.84 1.84 0 0 1-.4 2.7l-.3-.2a2 2 0 0 1 0-2.5zM478.9 198.2a1.51 1.51 0 0 1 1.7 1.5 1.51 1.51 0 0 1-1.7 1.5zM478.9 192.2a1.51 1.51 0 0 1 1.7 1.5 1.51 1.51 0 0 1-1.7 1.5zM478.9 186.2a1.51 1.51 0 0 1 1.7 1.5 1.51 1.51 0 0 1-1.7 1.5zM478.9 180.2a1.51 1.51 0 0 1 1.7 1.5 1.51 1.51 0 0 1-1.7 1.5zM540.9 192.7l.6-.5 .9 .5a1.16 1.16 0 0 1-.9 1.3l-.6 1.2h1.5M540.9 186.7l.6-.5 .9 .5a1.16 1.16 0 0 1-.9 1.3l-.6 1.2h1.5M540.9 180.7l.6-.5 .9 .5a1.16 1.16 0 0 1-.9 1.3l-.6 1.2h1.5M567.9 192.2h1.5l-.8 3M568.5 187.5l-.6-.5 .6-.8 .9 .5-.6 .8M569.4 181.2l-.2 .5-.6 .3-.5-.3a1.07 1.07 0 0 1 .5-1.5l.4 .3a1.84 1.84 0 0 1-.4 2.7l-.5-.5"/>
<path d="M504.1 212.5h-1.7l1.3-2.3v3M281.5 292.8v4M286.2 293.4l-.7-.6a1 1 0 0 0-1.2 1l.7 .6a1.35 1.35 0 0 1 1 2l-1 .4-.9-1M288.1 292.8v4M288.1 294.8h1.9M290 292.8v4M292.6 296.4l.3 .4zM292.6 294.1l.3 .3zM319.7 281.9h1.9l-1 4M346.8 298.8h1.6l.3 .4-.3 1.3 .5 .7v1l-.5 .6h-1.6zM350.8 298.8v4h1.9M360.3 299.5l-.7-.7a2.03 2.03 0 0 0-1.7 2 2.03 2.03 0 0 0 1.7 2l.7-.6"/>
<path d="M362.2 298.8v4M364.1 298.8l-1.9 2.4M382.4 281.9v4l-1.9-4v4M340.1 302.5l.3 .3zM340.1 300.2l.3 .3zM346.8 300.5h1.6M347 306.8h1.2M348.9 304.8h-1.9v4h1.9M351.8 316.8v4M354.4 302.8l1.2-4 1.1 4M354.4 304.8h2.3M354.8 301.5h1.5"/>
<path d="M355.6 304.8v4M356.5 317.5l-.7-.7a2.03 2.03 0 0 0-1.7 2 2.03 2.03 0 0 0 1.7 2l.7-.6M358.2 308.8l1.2-4 1.1 4M358.4 316.8v4M358.6 307.5h1.5M359.4 318.2l.9 2.6M360.3 316.8l-1.9 2.4M362 304.8h1.6l.3 .4-.3 1.3 .5 .7v1l-.5 .6h-1.6zM362 306.5h1.6M363.2 300.2l.9 2.6M364.1 316.8v4l-1.9-4v4M366 304.8v4h1.9"/>
<path d="M366 318.8h1.2M366.7 302.5l.3 .3zM367.9 316.8h-1.9v4h1.9M369.8 306.8h1.2M371.7 304.8h-1.9v4h1.9M371.7 317.5l-.7-.7a1 1 0 0 0-1.2 1l.7 .7a1.35 1.35 0 0 1 1 2l-1 .3-.9-1M374.3 308.5l.3 .3zM375.5 317.5l-.7-.7a1 1 0 0 0-1.2 1l.7 .7a1.35 1.35 0 0 1 1 2l-1 .3-.9-1M217.8 334.8v3.4l.7 .6h.5l.7-.6v-3.4M223.5 334.8v4l-1.9-4v4M225.4 334.8a2 2 0 0 1 2.1 2 2 2 0 0 1-2.1 2zM229.2 336.8h1.2"/>
<path d="M231.1 334.8h-1.9v4h1.9M233 336.8h1.2l.5-.3 .2-.3-.2-1-.5-.4h-1.2v4M234.2 336.8l.7 2M236.3 334.8l.7 4 .8-4 .7 4 .7-4M240.6 336.8h1.2l.5-.3 .2-.3-.2-1-.5-.4h-1.2v4M241.8 336.8l.7 2M245.4 334.8v4M248 334.8h2.3M249.2 334.8v4M252 336.8h1.2M253.9 334.8h-1.9v4h1.9M255.8 336.8h1.2l.5-.3 .2-.3-.2-1-.5-.4h-1.2v4"/>
<path d="M257 336.8l.7 2M261.5 335.5l-.7-.7a1 1 0 0 0-1.2 1l.7 .7a1.35 1.35 0 0 1 1 2l-1 .3-.9-1M267.2 334.8v4h1.9M270.8 338.8l1.2-4 1.1 4M271.2 337.5h1.5M274.6 334.8h1.6l.3 .4-.3 1.3 .5 .7v1l-.5 .6h-1.6zM274.6 336.5h1.6M278.8 335.2l.5-.4a2.03 2.03 0 0 1 1.7 2 2.03 2.03 0 0 1-1.7 2l-.5-.3a2.31 2.31 0 0 1 0-3.3zM282.4 336.8h1.2l.5-.3 .2-.3-.2-1-.5-.4h-1.2v4M283.6 336.8l.7 2M286 338.8l1.2-4 1.1 4M286.4 337.5h1.5"/>
<path d="M289.8 334.8h2.3M291 334.8v4M294 335.2l.5-.4a2.03 2.03 0 0 1 1.7 2 2.03 2.03 0 0 1-1.7 2l-.5-.3a2.31 2.31 0 0 1 0-3.3zM297.6 336.8h1.2l.5-.3 .2-.3-.2-1-.5-.4h-1.2v4M298.8 336.8l.7 2M302.4 334.8v4M305.2 336.8h1.2M307.1 334.8h-1.9v4h1.9M310.9 335.5l-.7-.7a1 1 0 0 0-1.2 1l.7 .7a1.35 1.35 0 0 1 1 2l-1 .3-.9-1M317.6 334.8v4M322.3 334.8v4l-1.9-4v4M326.1 335.5l-.7-.7a2.03 2.03 0 0 0-1.7 2 2.03 2.03 0 0 0 1.7 2l.7-.6"/>
<path d="M328.7 338.5l.3 .3zM331.8 336.8h1.2M333.7 334.8h-1.9v4M336.6 334.8v4M339.4 334.8v4h1.9M343.2 336.8h1.2M343.4 329.2l.5-.4a2.03 2.03 0 0 1 1.7 2 2.03 2.03 0 0 1-1.7 2l-.5-.3a2.31 2.31 0 0 1 0-3.3zM345.1 334.8h-1.9v4h1.9M348.9 329.5l-.7-.7a2.03 2.03 0 0 0-1.7 2 2.03 2.03 0 0 0 1.7 2l.7-.6v-1.4h-.9M350.8 330.8h1.2l.5-.3 .2-.3-.2-1-.5-.4h-1.2v4M352 330.8l.7 2M352.7 334.8v4l-1.9-4v4"/>
<path d="M353.7 334.2l.3-.4h.7l.3 .4v.6l-.3 .4h-.7l-.3-.4zM354.4 332.8l1.2-4 1.1 4M354.8 331.5h1.5M358.2 332.8v-4l1.2 3.4 1.1-3.4v4M361.1 336.8h1.2M363 334.8h-1.9v4h1.9M366.2 329.2l.5-.4a2.03 2.03 0 0 1 1.7 2 2.03 2.03 0 0 1-1.7 2l-.5-.3a2.31 2.31 0 0 1 0-3.3zM366.5 335.5l-.7-.7-.5 .4a2.53 2.53 0 0 0 .5 3.6 1.24 1.24 0 0 0 .8-1.1 1.24 1.24 0 0 0-.8-1.2l-.7 .3-.2 .7M369.1 335.2l.5-.4 .5 .4a2.53 2.53 0 0 1-.5 3.6l-.5-.3a2.77 2.77 0 0 1 0-3.3zM369.8 330.8h1.2M371.7 328.8h-1.9v4M374.1 335.5l-.7-.7-.5 .4a2.53 2.53 0 0 0 .5 3.6 1.24 1.24 0 0 0 .8-1.1 1.24 1.24 0 0 0-.8-1.2l-.7 .3-.2 .7"/>
<path d="M376.3 334.8h1.9l-1 4M378.1 320.5l.3 .3zM380.1 334.8h1.9l-1 4M384.6 338.5l.2 .3zM290 353.5l.7-.7h.5l.7 .7a1.54 1.54 0 0 1-1.2 1.7l-.7 1.6h1.9M294 354.8h1.5M298.6 352.8v4M302.1 356.5l.3 .3zM305.9 352.8l.5 .4 .2 1.6-.2 1.7-.5 .3M362.4 347.2l.5-.4a2.03 2.03 0 0 1 1.7 2 2.03 2.03 0 0 1-1.7 2l-.5-.3a2.31 2.31 0 0 1 0-3.3zM367.9 346.8v4l-1.9-4v4M369.8 348.8h1.2"/>
<path d="M371.7 346.8h-1.9v4M373.8 347.2l.5-.4a2.03 2.03 0 0 1 1.7 2 2.03 2.03 0 0 1-1.7 2l-.5-.3a2.31 2.31 0 0 1 0-3.3zM377.4 348.8h1.2l.5-.3 .2-.3-.2-1-.5-.4h-1.2v4M378.6 348.8l.7 2M381 350.8v-4l1.2 3.4 1.1-3.4v4M386 346.8v4M388.6 346.8h2.3M389.8 346.8v4M392.6 346.8l1 2v2M394.5 346.8l-.9 2M456.4 348.7l-.6-.5a1.51 1.51 0 0 0-1.3 1.5 1.51 1.51 0 0 0 1.3 1.5l.6-.5M472.7 348.2h1.9"/>
<path d="M291.9 371h1.2l.5-.3 .2-.4-.2-1-.5-.3h-1.2v4M293.1 371l.7 2M295.5 373l1.2-4 1.2 4M296 371.7h1.4M301.4 369v4l-1.9-4v4M305.2 369.7l-.7-.7a2.03 2.03 0 0 0-1.7 2 2.03 2.03 0 0 0 1.7 2l.7-.7M307.1 371h1.2M309 369h-1.9v4h1.9M70.8 389.8h1.2l.4-.3 .3-.4-.3-1-.4-.3h-1.2v4M72 389.8l.7 2M74.6 389.8h1.2M76.5 387.8h-1.9v4h1.9"/>
<path d="M165.8 387.8v3.3l.7 .7h.5l.7-.7v-3.3M169.3 387.8h2.4M170.5 387.8v4M289.8 385.1v-4l1.2 3.3 1.1-3.3v4M293.6 381.1h1.6l.3 .3-.3 1.3 .5 .7v1l-.5 .7h-1.6zM293.6 382.7h1.6M297.6 383.1h1.2M299.5 381.1h-1.9v4h1.9M301.4 383.1h1.2l.5-.4 .2-.3-.2-1-.5-.3h-1.2v4M302.6 383.1l.7 2M305.9 384.7l.3 .4z"/>
<circle cx="568.6" cy="128.4" r=".86"/>
<circle cx="568.6" cy="188.4" r=".86"/>
<circle cx="503.1" cy="224.4" r=".86"/>
</g>
<!-- layer: SYMBOL -->
<g fill="none" stroke="#000" stroke-width=".39">
<path d="M576.1 135.8l4 7h-8zM576.2 123.8l4 6.9h-8zM576.3 129.8l4 7h-8zM575.3 159.8l4 7h-8zM575.5 153.8l4 7h-8zM575.7 147.8l4 6.9h-8zM575.9 141.8l4 6.9h-8zM73.8 178.7l4 6.9h-8zM575.3 171.8l4 6.9h-8zM575.3 165.8l4 6.9h-8zM575.4 177.8l4 6.9h-8zM575.1 195.8l4 6.9h-8z"/>
<path d="M575.2 189.8l4 6.9h-8zM575.5 183.9l4 6.9h-8zM207.4 378.5l4 6.9h-8zM371 398.9l4 7h-8zM409.9 398.9l4 7h-8z"/>
</g>
<g font-size="7.8">
<text x="116.4" y="72.9">L</text>
<text x="472.3" y="400.6">A2</text>
</g>
<g font-size="5.2">
<text x="335.2" y="108.9">8.35</text>
<text x="355" y="108.9">0.15</text>
<text x="314.6" y="117.8">3.85</text>
<text x="295.4" y="132.8">3.5</text>
<text x="48.9" y="157.1">3.7</text>
<text x="63.4" y="157.1">REF</text>
<text x="163.9" y="157.1">3.20</text>
<text x="183.8" y="157.1">0.05</text>
<text x="289.3" y="161">1.00</text>
<text x="309.1" y="161">0.02</text>
<text x="289.3" y="168">TYP</text>
<text x="152.8" y="176.1">1.00</text>
<text x="172.7" y="176.1">0.02</text>
<text x="152.8" y="183.1">TYP</text>
<text x="284.3" y="183">10.00</text>
<text x="308" y="183">0.15</text>
<text x="284.3" y="190">TYP</text>
<text x="55.6" y="192.9">5.08</text>
<text x="75.5" y="192.9">0.05</text>
<text x="79.3" y="199.9">TYP</text>
<text x="54.4" y="255.6">12.00</text>
<text x="324.5" y="285.9">796639-3 AS SHOWN</text>
<text x="214.3" y="296.8">MATERIALS AND FINISH:</text>
<text x="214.1" y="302.8">HOUSING: PA 6-6, UL 94-V0, COLOR: BLACK.</text>
<text x="214.1" y="308.8">TERMINAL: COPPER ALLOY, FINISH: SEE TABLE.</text>
<text x="204.8" y="320.8">2. SUITABLE FOR 1,6-2, 4mm PC BOARD THICKNESS.</text>
<text x="204.8" y="332.8">3. RECOGNIZED UNDER THE COMPONENT PROGRAM OF</text>
<text x="204.8" y="350.8">4. IMQ CERTIFICATE WITH SURVEILLANCE IN CONFORMITY</text>
<text x="174.2" y="358.5">+0.1</text>
<text x="214.1" y="356.8">WITH IEC 998-1/998-2-1.}</text>
<text x="162.8" y="361.5">1.4</text>
<text x="176.8" y="364.5">0</text>
<text x="74.8" y="366.2">5.08</text>
<text x="217.4" y="373">NOT CUMULATIVE TOLERANCE</text>
<text x="214.1" y="385.1">PRELIMINARY PART NUMBER.</text>
<text x="79" y="391.8">RECOMMENDED PC BOARD LAYOUT</text>
<text x="570.9" y="407.5">B6</text>
</g>
<g font-size="4.6">
<text x="479.5" y="376.7">TERMI-BLOK HEADER ASSEMBLY,</text>
<text x="479.5" y="381.7">90 DEGREE, CLOSED ENDS,</text>
<text x="479.5" y="386.7">5.08mm PITCH</text>
<text x="481.8" y="399.9">00779</text>
<text x="508.2" y="399.3">796639</text>
</g>
<g font-size="4.1">
<text x="67.5" y="8.7">4</text>
<text x="207.2" y="8.7">3</text>
<text x="382.1" y="8.7">2</text>
<text x="521.8" y="8.7">1</text>
<text x="585.3" y="56.3">D</text>
<text x="4" y="60.3">D</text>
<text x="4" y="152.5">C</text>
<text x="585.3" y="152.5">C</text>
<text x="4" y="260.4">B</text>
<text x="585.3" y="263.6">B</text>
<text x="4" y="368.4">A</text>
<text x="585.3" y="368.4">A</text>
</g>
<g font-size="3.9">
<text x="448.6" y="30.5">B5</text>
<text x="448.6" y="36.9">B6</text>
<text x="451.1" y="129.2">0.76µm GOLD</text>
<text x="488.3" y="129.2">108.50</text>
<text x="517.2" y="129.2">21</text>
<text x="542.8" y="129.2">3-796639-8</text>
<text x="574.6" y="129.9">6</text>
<text x="451.1" y="135.2">0.76µm GOLD</text>
<text x="489.5" y="135.2">88.18</text>
<text x="517.2" y="135.2">17</text>
<text x="542.8" y="135.2">3-796639-7</text>
<text x="574.6" y="135.9">6</text>
<text x="451.1" y="141.2">0.76µm GOLD</text>
<text x="489.5" y="141.2">72.94</text>
<text x="517.2" y="141.2">14</text>
<text x="542.8" y="141.2">3-796639-6</text>
<text x="574.4" y="142">6</text>
<text x="451.1" y="147.2">0.76µm GOLD</text>
<text x="489.5" y="147.2">62.78</text>
<text x="517.2" y="147.2">12</text>
<text x="542.8" y="147.2">3-796639-5</text>
<text x="574.2" y="147.9">6</text>
<text x="451.1" y="153.2">0.76µm GOLD</text>
<text x="489.5" y="153.2">52.62</text>
<text x="517.2" y="153.2">10</text>
<text x="542.8" y="153.2">3-796639-4</text>
<text x="574" y="153.9">6</text>
<text x="451.1" y="159.2">0.76µm GOLD</text>
<text x="489.5" y="159.2">47.54</text>
<text x="518.4" y="159.2">9</text>
<text x="542.8" y="159.2">3-796639-3</text>
<text x="573.9" y="159.9">6</text>
<text x="451.1" y="165.2">0.76µm GOLD</text>
<text x="489.5" y="165.2">42.46</text>
<text x="518.4" y="165.2">8</text>
<text x="542.8" y="165.2">3-796639-2</text>
<text x="573.6" y="166">6</text>
<text x="451.1" y="171.2">0.76µm GOLD</text>
<text x="489.5" y="171.2">37.38</text>
<text x="518.4" y="171.2">7</text>
<text x="542.8" y="171.2">3-796639-1</text>
<text x="573.7" y="171.9">6</text>
<text x="451.1" y="177.2">0.76µm GOLD</text>
<text x="489.5" y="177.2">32.30</text>
<text x="518.4" y="177.2">6</text>
<text x="542.8" y="177.2">3-796639-0</text>
<text x="573.7" y="177.9">6</text>
<text x="72.2" y="184.8">5</text>
<text x="451.1" y="183.2">0.76µm GOLD</text>
<text x="489.5" y="183.2">27.22</text>
<text x="518.4" y="183.2">5</text>
<text x="542.8" y="183.2">2-796639-9</text>
<text x="573.8" y="183.9">6</text>
<text x="451.1" y="189.2">0.76µm GOLD</text>
<text x="489.5" y="189.2">22.14</text>
<text x="518.4" y="189.2">4</text>
<text x="542.8" y="189.2">2-796639-8</text>
<text x="573.9" y="190">6</text>
<text x="419.8" y="192.2">OBSOLETE</text>
<text x="451.1" y="195.2">0.76µm GOLD</text>
<text x="489.5" y="195.2">17.06</text>
<text x="518.4" y="195.2">3</text>
<text x="542.8" y="195.2">2-796639-7</text>
<text x="573.5" y="195.9">6</text>
<text x="451.1" y="201.2">0.76µm GOLD</text>
<text x="489.5" y="201.2">11.98</text>
<text x="518.4" y="201.2">2</text>
<text x="540.7" y="201.2">2- 796639 -6</text>
<text x="573.4" y="201.9">6</text>
<text x="460.9" y="207.2">TIN</text>
<text x="488.3" y="207.2">128.82</text>
<text x="517.2" y="207.2">25</text>
<text x="540.7" y="207.2">2- 796639 -5</text>
<text x="460.9" y="213.2">TIN</text>
<text x="488.3" y="213.2">123.74</text>
<text x="517.2" y="213.2">24</text>
<text x="540.7" y="213.2">2- 796639 -4</text>
<text x="460.9" y="219.2">TIN</text>
<text x="488.3" y="219.2">118.66</text>
<text x="517.2" y="219.2">23</text>
<text x="540.7" y="219.2">2- 796639 -3</text>
<text x="460.9" y="225.2">TIN</text>
<text x="488.3" y="225.2">113.58</text>
<text x="517.2" y="225.2">22</text>
<text x="540.7" y="225.2">2- 796639 -2</text>
<text x="460.9" y="231.2">TIN</text>
<text x="488.3" y="231.2">108.50</text>
<text x="517.2" y="231.2">21</text>
<text x="540.7" y="231.2">2- 796639 -1</text>
<text x="460.9" y="237.2">TIN</text>
<text x="488.3" y="237.2">103.42</text>
<text x="517.2" y="237.2">20</text>
<text x="540.7" y="237.2">2- 796639 -0</text>
<text x="460.9" y="243.2">TIN</text>
<text x="489.5" y="243.2">98.34</text>
<text x="517.2" y="243.2">19</text>
<text x="540.7" y="243.2">1- 796639 -9</text>
<text x="460.9" y="249.2">TIN</text>
<text x="489.5" y="249.2">93.26</text>
<text x="517.2" y="249.2">18</text>
<text x="540.7" y="249.2">1- 796639 -8</text>
<text x="460.9" y="255.2">TIN</text>
<text x="489.5" y="255.2">88.18</text>
<text x="517.2" y="255.2">17</text>
<text x="540.7" y="255.2">1- 796639 -7</text>
<text x="460.9" y="261.2">TIN</text>
<text x="489.5" y="261.2">83.10</text>
<text x="517.2" y="261.2">16</text>
<text x="540.7" y="261.2">1- 796639 -6</text>
<text x="460.9" y="267.2">TIN</text>
<text x="489.5" y="267.2">78.02</text>
<text x="517.2" y="267.2">15</text>
<text x="540.7" y="267.2">1- 796639 -5</text>
<text x="419.9" y="270.3">OBSOLETE</text>
<text x="460.9" y="273.2">TIN</text>
<text x="489.5" y="273.2">72.94</text>
<text x="517.2" y="273.2">14</text>
<text x="540.7" y="273.2">1- 796639 -4</text>
<text x="460.9" y="279.2">TIN</text>
<text x="489.5" y="279.2">67.86</text>
<text x="517.2" y="279.2">13</text>
<text x="540.7" y="279.2">1- 796639 -3</text>
<text x="460.9" y="285.2">TIN</text>
<text x="489.5" y="285.2">62.78</text>
<text x="517.2" y="285.2">12</text>
<text x="540.7" y="285.2">1- 796639 -2</text>
<text x="460.9" y="291.2">TIN</text>
<text x="489.5" y="291.2">57.70</text>
<text x="517.2" y="291.2">11</text>
<text x="540.7" y="291.2">1- 796639 -1</text>
<text x="205.5" y="296">1</text>
<text x="460.9" y="297.2">TIN</text>
<text x="489.5" y="297.2">52.62</text>
<text x="517.2" y="297.2">10</text>
<text x="540.7" y="297.2">1- 796639 -0</text>
<text x="460.9" y="303.2">TIN</text>
<text x="489.5" y="303.2">47.54</text>
<text x="518.4" y="303.2">9</text>
<text x="544.8" y="303.2">796639 -9</text>
<text x="460.9" y="309.2">TIN</text>
<text x="489.5" y="309.2">42.46</text>
<text x="518.4" y="309.2">8</text>
<text x="544.8" y="309.2">796639 -8</text>
<text x="460.9" y="315.2">TIN</text>
<text x="489.5" y="315.2">37.38</text>
<text x="518.4" y="315.2">7</text>
<text x="544.8" y="315.2">796639 -7</text>
<text x="460.9" y="321.2">TIN</text>
<text x="489.5" y="321.2">32.30</text>
<text x="518.4" y="321.2">6</text>
<text x="544.8" y="321.2">796639 -6</text>
<text x="460.9" y="327.2">TIN</text>
<text x="489.5" y="327.2">27.22</text>
<text x="518.4" y="327.2">5</text>
<text x="544.8" y="327.2">796639 -5</text>
<text x="460.9" y="333.2">TIN</text>
<text x="489.5" y="333.2">22.14</text>
<text x="518.4" y="333.2">4</text>
<text x="544.8" y="333.2">796639 -4</text>
<text x="460.9" y="339.2">TIN</text>
<text x="489.5" y="339.2">17.06</text>
<text x="518.4" y="339.2">3</text>
<text x="544.8" y="339.2">796639 -3</text>
<text x="460.9" y="345.2">TIN</text>
<text x="489.5" y="345.2">11.98</text>
<text x="518.4" y="345.2">2</text>
<text x="544.8" y="345.2">796639 -2</text>
<text x="456" y="351.2">CONTACT</text>
<text x="489.5" y="353.5">DIM L</text>
<text x="513.5" y="351.2">NO OF</text>
<text x="550.2" y="351.2">PART</text>
<text x="457.3" y="355.7">FINISH</text>
<text x="514.7" y="355.7">POSN</text>
<text x="547.8" y="355.7">NUMBER</text>
<text x="205.5" y="372.2">5</text>
<text x="366.5" y="376.3">mm</text>
<text x="205.8" y="384.6">6</text>
<text x="434.1" y="384.8">-</text>
<text x="434.1" y="394">-</text>
<text x="452.6" y="399.8">-</text>
<text x="369.4" y="405">1</text>
<text x="408.3" y="405">1</text>
<text x="527.9" y="407.4">4:1</text>
<text x="551" y="407.4">1</text>
<text x="558.4" y="407.4">1</text>
</g>
<g font-size="3.6">
<text x="431.4" y="363.4">S.WELDON</text>
<text x="450.4" y="360.4">19OCT2000</text>
<text x="431.4" y="369.7">D.BIEVENOUR</text>
<text x="450.4" y="366.7">19OCT2000</text>
<text x="431.4" y="376.1">D.BIEVENOUR</text>
<text x="450.4" y="373.1">19OCT2000</text>
</g>
<g font-size="3.3">
<text x="460.8" y="30.2">REVISED PER ECO-12-007711</text>
<text x="562.3" y="30.5">KH</text>
<text x="572.3" y="30.5">MS</text>
<text x="460.8" y="36.5">PART OBSOLETE</text>
<text x="562.3" y="36.9">DV</text>
<text x="572.3" y="36.9">PS</text>
<text x="532.4" y="365.1">TE Connectivity</text>
<text x="429" y="406.1">CUSTOMER DRAWING</text>
</g>
<g font-size="2.9">
<text x="16.4" y="16.8">C</text>
<text x="491" y="16.8">REVISIONS</text>
</g>
<g font-size="2.6">
<text x="544.7" y="30.3">25APR2012</text>
<text x="544.7" y="36.6">31AUG2020</text>
<text x="408.3" y="379.8">-</text>
<text x="408.3" y="382.9">0.2</text>
<text x="408.3" y="385.8">-</text>
<text x="408.3" y="388.8">-</text>
<text x="408.3" y="391.8">-</text>
<text x="417.9" y="394.5">-</text>
</g>
<text font-size="2.5" x="359.9" y="361.1">THIS DRAWING IS A CONTROLLED DOCUMENT.</text>
<g font-size="2.2">
<text x="390.2" y="379.7">0 PLC</text>
<text x="390.2" y="382.6">1 PLC</text>
<text x="390.2" y="385.6">2 PLC</text>
<text x="390.2" y="388.6">3 PLC</text>
<text x="390.2" y="391.6">4 PLC</text>
<text x="390.2" y="394.6">ANGLES</text>
</g>
<g font-size="2">
<text x="21.1" y="16.8">2020 TE Connectivity. All Rights Reserved.</text>
<text x="443.5" y="22.9">P</text>
<text x="450.4" y="22.9">LTR</text>
<text x="492.6" y="22.9">DESCRIPTION</text>
<text x="549" y="22.9">DATE</text>
<text x="563.2" y="22.9">DWN</text>
<text x="572.5" y="22.9">APVD</text>
<text x="429.2" y="359.8">DWN</text>
<text x="362.5" y="370.8">DIMENSIONS:</text>
<text x="397" y="370.7">TOLERANCES UNLESS</text>
<text x="429.2" y="366.1">CHK</text>
<text x="394.8" y="372.8">OTHERWISE SPECIFIED:</text>
<text x="429.2" y="372.5">APVD</text>
<text x="473.2" y="372.5">NAME</text>
<text x="429.2" y="378.8">PRODUCT SPEC</text>
<text x="429.2" y="388.1">APPLICATION SPEC</text>
<text x="474.4" y="391.5">SIZE</text>
<text x="484.4" y="391.5">CAGE CODE</text>
<text x="500.1" y="391.5">DRAWING NO</text>
<text x="560.6" y="391.5">RESTRICTED TO</text>
<text x="351.7" y="397.2">MATERIAL</text>
<text x="390.6" y="397.2">FINISH</text>
<text x="429.2" y="397.4">WEIGHT</text>
<text x="516" y="404.2">SCALE</text>
<text x="537.2" y="404.2">SHEET</text>
<text x="554.7" y="404.4">OF</text>
<text x="566.6" y="404.2">REV</text>
<text x="12.5" y="411.6">1471-9 (3/13)</text>
</g>
</svg>
